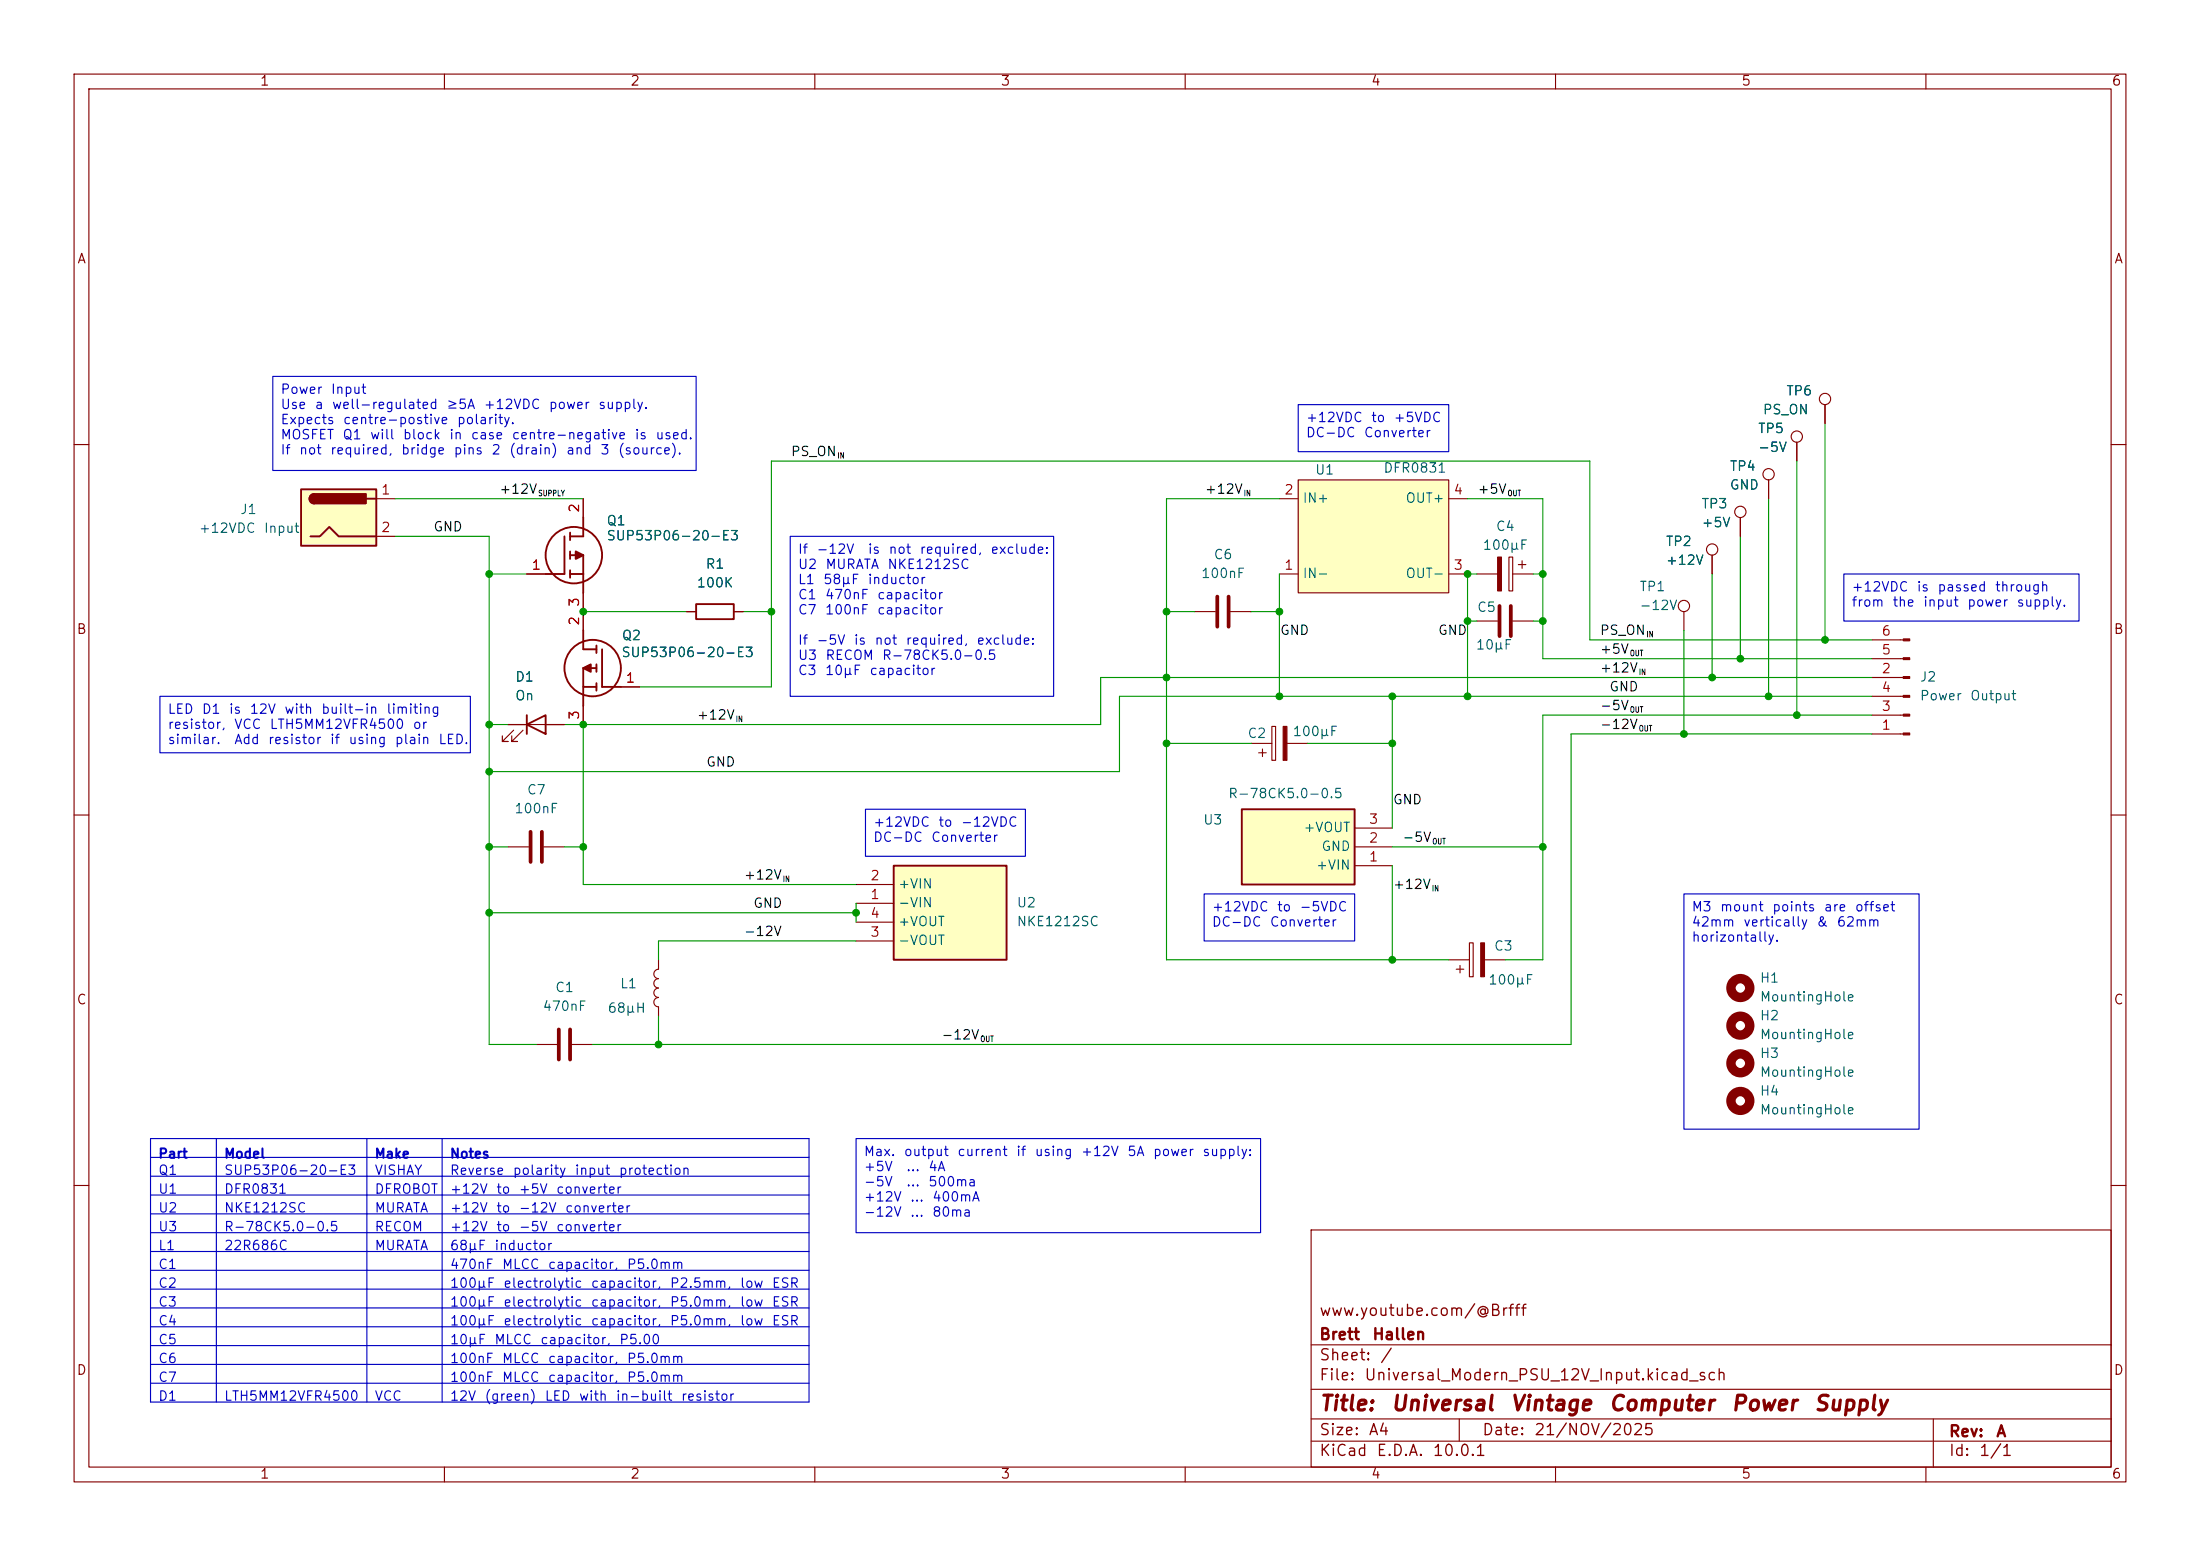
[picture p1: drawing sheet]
<svg xmlns="http://www.w3.org/2000/svg" width="297mm" height="210mm" viewBox="0 0 297 210" stroke-linecap="round" stroke-linejoin="round" font-family="sans-serif">
<g fill="none" stroke="#840000" stroke-width=".15">
<path d="M10 10h277v190h-277zM12 12h273v186h-273zM60 10v2M110 10v2M160 10v2M210 10v2M260 10v2M10 60h2M238.8 64.8v2.5M285 60h2M10 110h2M68.6 114.3h2.8"/>
<path d="M73.4 114.3h2.8M285 110h2M10 160h2M177 166h108v32h-108zM285 160h2M60 198v2M110 198v2M160 198v2M177 194.5h108M177 191.5h108M177 187.5h108M177 181.5h108"/>
<path d="M197 191.5v3M210 198v2M260 198v2M261 191.5v6.5"/>
<circle cx="238.8" cy="64" r=".76"/>
</g>
<path d="M71.6 112.3v4M73.2 112.3v4" fill="none" stroke="#840000" stroke-width=".51"/>
<path d="M40.6 66h10.2v7.7h-10.2z" fill="#ffffc2"/>
<g fill="none" stroke="#840000" stroke-width=".25">
<path d="M40.6 66h10.2v7.7h-10.2zM41.9 72.4h1.3l1.2-1.3 1.3 1.3h5.1M42.4 66.7a.64 .64 0 0 0-.6 .6 .64 .64 0 0 0 .6 .6M49.5 67.3h1.3M71.1 97.8l2.6-1.3v2.6zM71.1 96.5v2.6M78.7 92.7h1.8M78.7 85.1v2.5h1.8M80.5 87.1v1M80.5 89.7v1M80.5 92.2v1M80.5 90.2h-1.8v5.1"/>
<path d="M81.3 87.6v5.1h2.5"/>
<circle cx="80" cy="90.2" r="3.8"/>
</g>
<g fill="#840000" stroke="#840000" stroke-width=".25">
<path d="M42 66.9l.4-.2v1.2a.63 .63 0 0 1-.6-.3 .63 .63 0 0 1 .2-.7z"/>
<path d="M42.4 66.7h7v1.2h-7z"/>
<path d="M78.7 90.2l1.1-.5v1z"/>
</g>
<g fill="none" stroke="#840000" stroke-width=".15">
<path d="M242.6 59.7v2.5M50.8 67.3h2.5M50.8 72.4h2.5M68.6 97.8h7.6M69.3 98.6l-1.5 1.5h.8h-.8v-.8M70.6 98.6l-1.5 1.5h.7h-.7v-.8M78.7 82.6v2.5M78.7 95.3v2.5M83.8 92.7h2.6M171.7 98h.5v4.6h-.5zM168.9 100.3h2.8M169.9 101.6h1"/>
<path d="M170.4 101.1v1M173.7 100.3h2.8M72.4 141h2.8M77.2 141h2.8"/>
<circle cx="242.6" cy="58.9" r=".76"/>
</g>
<path d="M75.4 138.9v4.1M77 138.9v4.1" fill="none" stroke="#840000" stroke-width=".51"/>
<path d="M173.2 98h.5v4.6h-.5z" fill="#840000" stroke="#840000" stroke-width=".15"/>
<path d="M175.3 64.8h20.3v15.2h-20.3z" fill="#ffffc2"/>
<g fill="none" stroke="#840000" stroke-width=".15">
<path d="M71.1 77.5h2.6M78.7 67.3v2.6M172.7 77.5h2.6M172.7 67.3h2.6M175.3 64.8h20.3v15.2h-20.3zM195.6 77.5h2.5M195.6 67.3h2.5M78.7 80v2.6M92.7 82.6h1.3M99.1 82.6h1.2M161.3 82.6h2.8M166.1 82.6h2.8"/>
<path d="M195.6 129.5h2.8M196.6 130.8h1M197.1 130.3v1M198.4 127.3h.5v4.5h-.5zM200.4 129.5h2.8"/>
</g>
<path d="M164.3 80.5v4.1M165.9 80.5v4.1" fill="none" stroke="#840000" stroke-width=".51"/>
<g fill="none" stroke="#840000" stroke-width=".25">
<path d="M76.2 72.4v5.1h-2.5M77 77.5h1.7M77 71.9v1M77 74.4v1M77 77v1M77 74.9h1.7v5.1M78.7 69.9v2.5h-1.7M94 81.5h5.1v2.1h-5.1z"/>
<circle cx="77.5" cy="74.9" r="3.8"/>
</g>
<path d="M77.7 74.4l1 .5-1 .5z" fill="#840000" stroke="#840000" stroke-width=".25"/>
<path d="M199.9 127.3h.5v4.5h-.5z" fill="#840000" stroke="#840000" stroke-width=".15"/>
<path d="M120.6 116.8h15.3v12.7h-15.3z" fill="#ffffc2"/>
<path d="M120.6 116.8h15.3v12.7h-15.3z" fill="none" stroke="#840000" stroke-width=".25"/>
<path d="M115.6 119.4h5M115.6 121.9h5M115.6 127h5M115.6 124.5h5" fill="none" stroke="#840000" stroke-width=".15"/>
<path d="M167.6 109.2h15.3v10.2h-15.3z" fill="#ffffc2"/>
<path d="M167.6 109.2h15.3v10.2h-15.3z" fill="none" stroke="#840000" stroke-width=".25"/>
<g fill="none" stroke="#840000" stroke-width=".15">
<path d="M242.6 59.7v2.5M246.4 54.6v2.6M71.1 77.5h2.6M78.7 67.3v2.6M199.4 77.5h2.8M203.7 75.2h.5v4.6h-.5zM204.2 77.5h2.8M205 76.2h1M205.5 75.7v1M231.1 74.9v2.6M234.9 69.9v2.5M238.8 64.8v2.5"/>
<path d="M68.6 97.8h2.5M73.7 97.8h2.5M78.7 80v5.1M78.7 95.3v2.5M83.8 92.7h2.6M92.7 82.6h1.3M99.1 82.6h1.2M199.4 83.8h2.8M204.2 83.8h2.8M227.3 82.6v2.5M252.7 99.1h4.2M252.7 96.5h4.2"/>
<path d="M252.7 94h4.2M252.7 91.4h4.2M252.7 88.9h4.2M252.7 86.4h4.2M182.9 116.8h5.1M182.9 114.3h5.1M182.9 111.8h5.1M88.9 132.1a.64 .64 0 0 0-.6 .6 .64 .64 0 0 0 .6 .7 .64 .64 0 0 0-.6 .6 .64 .64 0 0 0 .6 .6 .63 .63 0 0 0-.6 .7 .63 .63 0 0 0 .6 .6v1.3M88.9 129.5v1.3a.63 .63 0 0 0-.6 .6 .63 .63 0 0 0 .6 .7"/>
<circle cx="246.4" cy="53.8" r=".76"/>
<circle cx="231.1" cy="74.2" r=".76"/>
<circle cx="234.9" cy="69.1" r=".76"/>
<circle cx="227.3" cy="81.8" r=".76"/>
</g>
<path d="M202.4 81.8v4.1M204 81.8v4.1" fill="none" stroke="#840000" stroke-width=".51"/>
<g fill="#840000" stroke="#840000" stroke-width=".15">
<path d="M202.2 75.2h.5v4.6h-.5z"/>
<path d="M256.9 98.9h.9v.3h-.9z"/>
<path d="M256.9 96.4h.9v.2h-.9z"/>
<path d="M256.9 93.9h.9v.2h-.9z"/>
<path d="M256.9 91.3h.9v.3h-.9z"/>
<path d="M256.9 88.8h.9v.2h-.9z"/>
<path d="M256.9 86.2h.9v.3h-.9z"/>
</g>
<g fill="none" stroke="#840000" stroke-width="1.3">
<circle cx="234.9" cy="133.3" r="1.27"/>
<circle cx="234.9" cy="138.4" r="1.27"/>
<circle cx="234.9" cy="148.6" r="1.27"/>
<circle cx="234.9" cy="143.5" r="1.27"/>
</g>
<g fill="none" stroke="#0000c2" stroke-width=".15">
<path d="M36.8 50.8h57.2v12.7h-57.2zM175.3 54.6h20.3v6.4h-20.3zM106.7 72.4h35.5v21.6h-35.5zM248.9 77.5h31.8v6.3h-31.8zM21.6 94h41.9v7.6h-41.9zM116.8 109.2h21.6v6.4h-21.6zM162.6 120.7h20.3v6.3h-20.3zM227.3 120.7h31.8v31.7h-31.8zM20.3 156.2h88.9M20.3 158.8h88.9M20.3 153.7h88.9v35.5h-88.9zM29.2 153.7v35.5"/>
<path d="M49.5 153.7v35.5M59.7 153.7v35.5M115.6 153.7h54.6v12.7h-54.6zM20.3 161.3h88.9M20.3 163.8h88.9M20.3 166.4h88.9M20.3 168.9h88.9M20.3 171.5h88.9M20.3 174h88.9M20.3 176.5h88.9M20.3 179.1h88.9M20.3 181.6h88.9"/>
<path d="M20.3 184.2h88.9M20.3 186.7h88.9"/>
</g>
<g fill="none" stroke="#009600" stroke-width=".15">
<path d="M246.4 57.2v29.2M53.3 67.3h25.4M53.3 72.4h12.7v68.6h6.4M66 77.5h5.1M172.7 77.5v16.5M172.7 67.3h-15.2v62.2h38.1M198.1 67.3h10.2v21.6h44.4M199.4 77.5h-1.3v16.5M207 77.5h1.3M231.1 77.5v13.9M234.9 72.4v16.5M238.8 67.3v26.7"/>
<path d="M242.6 62.2v34.3M66 97.8h2.6M78.7 82.6h14M78.7 97.8v21.6h36.9M100.3 82.6h3.8M157.5 82.6h3.8M168.9 82.6h3.8M188 94v17.8M198.1 83.8h1.3M207 83.8h1.3M227.3 85.1v14M252.7 86.4h-38.1v-24.2h-110.5v30.5h-17.7"/>
<path d="M252.7 94h-101.6v10.1h-85.1M252.7 91.4h-104.1v6.4h-72.4M252.7 96.5h-44.4v33h-5.1M252.7 99.1h-40.6v41.9h-132.1M66 114.3h2.6M76.2 114.3h2.5M157.5 100.3h11.4M176.5 100.3h11.5M188 114.3h20.3M188 116.8v12.7M66 123.2h49.6M88.9 137.2v3.8"/>
<path d="M115.6 127h-26.7v2.5M115.6 121.9v2.6"/>
</g>
<g fill="#009600" stroke="#009600" stroke-width=".14">
<circle cx="66" cy="104.1" r=".46"/>
<circle cx="66" cy="114.3" r=".46"/>
<circle cx="66" cy="97.8" r=".46"/>
<circle cx="66" cy="77.5" r=".46"/>
<circle cx="78.7" cy="82.6" r=".46"/>
<circle cx="231.1" cy="91.4" r=".46"/>
<circle cx="242.6" cy="96.5" r=".46"/>
<circle cx="227.3" cy="99.1" r=".46"/>
<circle cx="198.1" cy="83.8" r=".46"/>
<circle cx="208.3" cy="77.5" r=".46"/>
<circle cx="246.4" cy="86.4" r=".46"/>
<circle cx="234.9" cy="88.9" r=".46"/>
<circle cx="238.8" cy="94" r=".46"/>
<circle cx="208.3" cy="83.8" r=".46"/>
<circle cx="172.7" cy="82.6" r=".46"/>
<circle cx="198.1" cy="94" r=".46"/>
<circle cx="172.7" cy="94" r=".46"/>
<circle cx="198.1" cy="77.5" r=".46"/>
<circle cx="157.5" cy="100.3" r=".46"/>
<circle cx="157.5" cy="82.6" r=".46"/>
<circle cx="157.5" cy="91.4" r=".46"/>
<circle cx="104.1" cy="82.6" r=".46"/>
<circle cx="115.6" cy="123.2" r=".46"/>
<circle cx="88.9" cy="141" r=".46"/>
<circle cx="188" cy="94" r=".46"/>
<circle cx="188" cy="100.3" r=".46"/>
<circle cx="188" cy="129.5" r=".46"/>
<circle cx="208.3" cy="114.3" r=".46"/>
<circle cx="78.7" cy="97.8" r=".46"/>
<circle cx="78.7" cy="114.3" r=".46"/>
<circle cx="66" cy="123.2" r=".46"/>
</g>
<g font-size="2" fill="#840000">
<text x="178" y="190.9">Title:</text>
<text x="187.7" y="190.9">Universal</text>
<text x="203.8" y="190.9">Vintage</text>
<text x="217.1" y="190.9">Computer</text>
<text x="233.6" y="190.9">Power</text>
<text x="244.8" y="190.9">Supply</text>
</g>
<g font-size="1.5" fill="#840000">
<text x="178" y="178">www.youtube.com/@Brfff</text>
<text x="178" y="184">Sheet:</text>
<text x="178" y="181.2">Brett</text>
<text x="185.2" y="181.2">Hallen</text>
<text x="186.2" y="184">/</text>
<text x="178" y="186.7">File:</text>
<text x="184.1" y="186.7">Universal_Modern_PSU_12V_Input.kicad_sch</text>
<text x="178" y="196.9">KiCad</text>
<text x="178" y="194.1">Size:</text>
<text x="184.7" y="194.1">A4</text>
<text x="185.7" y="196.9">E.D.A.</text>
<text x="193.3" y="196.9">10.0.1</text>
<text x="200" y="194.1">Date:</text>
<text x="207" y="194.1">21/NOV/2025</text>
<text x="263" y="194.3">Rev:</text>
<text x="263" y="196.9">Id:</text>
<text x="267.1" y="196.9">1/1</text>
<text x="269.4" y="194.3">A</text>
</g>
<g font-size="1.3" fill="#840000">
<text x="35" y="11.9">1</text>
<text x="85" y="11.9">2</text>
<text x="135" y="11.9">3</text>
<text x="185" y="11.9">4</text>
<text x="235" y="11.9">5</text>
<text x="285" y="11.9">6</text>
<text x="10.3" y="35.9">A</text>
<text x="285.3" y="35.9">A</text>
<text x="10.3" y="85.9">B</text>
<text x="285.3" y="85.9">B</text>
<text x="10.3" y="135.9">C</text>
<text x="285.3" y="135.9">C</text>
<text x="10.3" y="185.9">D</text>
<text x="285.3" y="185.9">D</text>
<text x="35" y="199.9">1</text>
<text x="85" y="199.9">2</text>
<text x="135" y="199.9">3</text>
<text x="185" y="199.9">4</text>
<text x="235" y="199.9">5</text>
<text x="285" y="199.9">6</text>
</g>
<g font-size="1.3" fill="#0000c2">
<text x="37.8" y="53.5">Power</text>
<text x="44.6" y="53.5">Input</text>
<text x="37.8" y="55.5">Use</text>
<text x="37.8" y="57.6">Expects</text>
<text x="37.8" y="59.6">MOSFET</text>
<text x="42.4" y="55.5">a</text>
<text x="44.7" y="55.5">well-regulated</text>
<text x="46.1" y="59.6">Q1</text>
<text x="46.2" y="57.6">centre-postive</text>
<text x="49.9" y="59.6">will</text>
<text x="54.3" y="59.6">block</text>
<text x="60.2" y="55.5">≥5A</text>
<text x="60.5" y="59.6">in</text>
<text x="61.6" y="57.6">polarity.</text>
<text x="63.5" y="59.6">case</text>
<text x="65.2" y="55.5">+12VDC</text>
<text x="69" y="59.6">centre-negative</text>
<text x="74" y="55.5">power</text>
<text x="80.7" y="55.5">supply.</text>
<text x="85.6" y="59.6">is</text>
<text x="88.4" y="59.6">used.</text>
<text x="176.2" y="57.3">+12VDC</text>
<text x="176.2" y="59.3">DC-DC</text>
<text x="184" y="59.3">Converter</text>
<text x="185" y="57.3">to</text>
<text x="188" y="57.3">+5VDC</text>
<text x="37.8" y="61.7">If</text>
<text x="40.3" y="61.7">not</text>
<text x="44.5" y="61.7">required,</text>
<text x="54.1" y="61.7">bridge</text>
<text x="61.2" y="61.7">pins</text>
<text x="66.3" y="61.7">2</text>
<text x="68.6" y="61.7">(drain)</text>
<text x="76.3" y="61.7">and</text>
<text x="81" y="61.7">3</text>
<text x="83.3" y="61.7">(source).</text>
<text x="107.6" y="75.1">If</text>
<text x="107.6" y="77.1">U2</text>
<text x="110.1" y="75.1">-12V</text>
<text x="111.3" y="77.1">MURATA</text>
<text x="117.1" y="75.1">is</text>
<text x="119.7" y="77.1">NKE1212SC</text>
<text x="119.9" y="75.1">not</text>
<text x="124.1" y="75.1">required,</text>
<text x="133.6" y="75.1">exclude:</text>
<text x="107.6" y="79.2">L1</text>
<text x="107.6" y="81.2">C1</text>
<text x="107.6" y="83.2">C7</text>
<text x="111" y="79.2">58µF</text>
<text x="111.3" y="81.2">470nF</text>
<text x="111.3" y="83.2">100nF</text>
<text x="117" y="79.2">inductor</text>
<text x="118.3" y="81.2">capacitor</text>
<text x="118.3" y="83.2">capacitor</text>
<text x="249.9" y="80.1">+12VDC</text>
<text x="249.9" y="82.2">from</text>
<text x="255.4" y="82.2">the</text>
<text x="258.7" y="80.1">is</text>
<text x="259.5" y="82.2">input</text>
<text x="261.5" y="80.1">passed</text>
<text x="265.5" y="82.2">power</text>
<text x="269.2" y="80.1">through</text>
<text x="272.2" y="82.2">supply.</text>
<text x="107.6" y="87.3">If</text>
<text x="107.6" y="89.4">U3</text>
<text x="110.1" y="87.3">-5V</text>
<text x="111.3" y="89.4">RECOM</text>
<text x="115.2" y="87.3">is</text>
<text x="118" y="87.3">not</text>
<text x="119" y="89.4">R-78CK5.0-0.5</text>
<text x="122.2" y="87.3">required,</text>
<text x="131.8" y="87.3">exclude:</text>
<text x="107.6" y="91.4">C3</text>
<text x="111.3" y="91.4">10µF</text>
<text x="117.3" y="91.4">capacitor</text>
<text x="22.5" y="96.7">LED</text>
<text x="22.5" y="98.7">resistor,</text>
<text x="22.5" y="100.7">similar.</text>
<text x="27.2" y="96.7">D1</text>
<text x="30.8" y="96.7">is</text>
<text x="31.5" y="98.7">VCC</text>
<text x="31.5" y="100.7">Add</text>
<text x="33.6" y="96.7">12V</text>
<text x="36.1" y="100.7">resistor</text>
<text x="36.3" y="98.7">LTH5MM12VFR4500</text>
<text x="38.3" y="96.7">with</text>
<text x="43.3" y="96.7">built-in</text>
<text x="44.5" y="100.7">if</text>
<text x="47" y="100.7">using</text>
<text x="52.1" y="96.7">limiting</text>
<text x="53.2" y="100.7">plain</text>
<text x="55.6" y="98.7">or</text>
<text x="59.1" y="100.7">LED.</text>
<text x="117.8" y="111.9">+12VDC</text>
<text x="117.8" y="113.9">DC-DC</text>
<text x="125.6" y="113.9">Converter</text>
<text x="126.6" y="111.9">to</text>
<text x="129.6" y="111.9">-12VDC</text>
<text x="163.5" y="123.3">+12VDC</text>
<text x="163.5" y="125.4">DC-DC</text>
<text x="171.3" y="125.4">Converter</text>
<text x="172.3" y="123.3">to</text>
<text x="175.3" y="123.3">-5VDC</text>
<text x="228.3" y="123.3">M3</text>
<text x="228.3" y="125.4">42mm</text>
<text x="232.1" y="123.3">mount</text>
<text x="235.3" y="125.4">vertically</text>
<text x="239.2" y="123.3">points</text>
<text x="245.1" y="125.4">&amp;</text>
<text x="246.1" y="123.3">are</text>
<text x="247.9" y="125.4">62mm</text>
<text x="250.3" y="123.3">offset</text>
<text x="228.3" y="127.4">horizontally.</text>
<text x="21.3" y="156.7">Part</text>
<text x="21.3" y="158.9">Q1</text>
<text x="21.3" y="161.4">U1</text>
<text x="30.2" y="156.7">Model</text>
<text x="30.2" y="158.9">SUP53P06-20-E3</text>
<text x="30.2" y="161.4">DFR0831</text>
<text x="50.5" y="156.7">Make</text>
<text x="50.5" y="158.9">VISHAY</text>
<text x="50.5" y="161.4">DFROBOT</text>
<text x="60.6" y="156.7">Notes</text>
<text x="60.6" y="158.9">Reverse</text>
<text x="60.6" y="161.4">+12V</text>
<text x="66.9" y="161.4">to</text>
<text x="69.1" y="158.9">polarity</text>
<text x="69.9" y="161.4">+5V</text>
<text x="75" y="161.4">converter</text>
<text x="77.5" y="158.9">input</text>
<text x="83.4" y="158.9">protection</text>
<text x="116.5" y="156.3">Max.</text>
<text x="116.5" y="158.4">+5V</text>
<text x="116.5" y="160.4">-5V</text>
<text x="121.9" y="156.3">output</text>
<text x="122.2" y="158.4">...</text>
<text x="122.2" y="160.4">...</text>
<text x="125.2" y="158.4">4A</text>
<text x="125.2" y="160.4">500ma</text>
<text x="129.1" y="156.3">current</text>
<text x="137.1" y="156.3">if</text>
<text x="139.6" y="156.3">using</text>
<text x="145.8" y="156.3">+12V</text>
<text x="152.1" y="156.3">5A</text>
<text x="155.6" y="156.3">power</text>
<text x="162.2" y="156.3">supply:</text>
<text x="21.3" y="164">U2</text>
<text x="21.3" y="166.5">U3</text>
<text x="30.2" y="164">NKE1212SC</text>
<text x="30.2" y="166.5">R-78CK5.0-0.5</text>
<text x="50.5" y="164">MURATA</text>
<text x="50.5" y="166.5">RECOM</text>
<text x="60.6" y="164">+12V</text>
<text x="60.6" y="166.5">+12V</text>
<text x="66.9" y="164">to</text>
<text x="66.9" y="166.5">to</text>
<text x="69.9" y="164">-12V</text>
<text x="69.9" y="166.5">-5V</text>
<text x="75" y="166.5">converter</text>
<text x="76.2" y="164">converter</text>
<text x="116.5" y="162.5">+12V</text>
<text x="116.5" y="164.5">-12V</text>
<text x="122.8" y="162.5">...</text>
<text x="122.8" y="164.5">...</text>
<text x="125.8" y="162.5">400mA</text>
<text x="125.8" y="164.5">80ma</text>
<text x="21.3" y="169">L1</text>
<text x="21.3" y="171.6">C1</text>
<text x="30.2" y="169">22R686C</text>
<text x="50.5" y="169">MURATA</text>
<text x="60.6" y="169">68µF</text>
<text x="60.6" y="171.6">470nF</text>
<text x="66.7" y="169">inductor</text>
<text x="67.7" y="171.6">MLCC</text>
<text x="73.9" y="171.6">capacitor,</text>
<text x="84.5" y="171.6">P5.0mm</text>
<text x="21.3" y="174.1">C2</text>
<text x="21.3" y="176.7">C3</text>
<text x="21.3" y="179.2">C4</text>
<text x="60.6" y="174.1">100µF</text>
<text x="60.6" y="176.7">100µF</text>
<text x="60.6" y="179.2">100µF</text>
<text x="67.9" y="174.1">electrolytic</text>
<text x="67.9" y="176.7">electrolytic</text>
<text x="67.9" y="179.2">electrolytic</text>
<text x="79.7" y="174.1">capacitor,</text>
<text x="79.7" y="176.7">capacitor,</text>
<text x="79.7" y="179.2">capacitor,</text>
<text x="90.3" y="174.1">P2.5mm,</text>
<text x="90.3" y="176.7">P5.0mm,</text>
<text x="90.3" y="179.2">P5.0mm,</text>
<text x="99.8" y="174.1">low</text>
<text x="99.8" y="176.7">low</text>
<text x="99.8" y="179.2">low</text>
<text x="104.1" y="174.1">ESR</text>
<text x="104.1" y="176.7">ESR</text>
<text x="104.1" y="179.2">ESR</text>
<text x="21.3" y="181.7">C5</text>
<text x="21.3" y="184.3">C6</text>
<text x="60.6" y="181.7">10µF</text>
<text x="60.6" y="184.3">100nF</text>
<text x="66.7" y="181.7">MLCC</text>
<text x="67.7" y="184.3">MLCC</text>
<text x="72.8" y="181.7">capacitor,</text>
<text x="73.9" y="184.3">capacitor,</text>
<text x="83.5" y="181.7">P5.00</text>
<text x="84.5" y="184.3">P5.0mm</text>
<text x="21.3" y="186.8">C7</text>
<text x="21.3" y="189.4">D1</text>
<text x="30.2" y="189.4">LTH5MM12VFR4500</text>
<text x="50.5" y="189.4">VCC</text>
<text x="60.6" y="186.8">100nF</text>
<text x="60.6" y="189.4">12V</text>
<text x="65.3" y="189.4">(green)</text>
<text x="67.7" y="186.8">MLCC</text>
<text x="73.4" y="189.4">LED</text>
<text x="73.9" y="186.8">capacitor,</text>
<text x="78.1" y="189.4">with</text>
<text x="83" y="189.4">in-built</text>
<text x="84.5" y="186.8">P5.0mm</text>
<text x="91.8" y="189.4">resistor</text>
</g>
<g font-size="1.3" fill="#006464">
<text x="241.1" y="53.7">TP6</text>
<text x="237.2" y="58.8">TP5</text>
<text x="237.9" y="56.2">PS_ON</text>
<text x="177.4" y="64.4">U1</text>
<text x="186.7" y="64.1">DFR0831</text>
<text x="233.4" y="63.9">TP4</text>
<text x="237.2" y="61.3">-5V</text>
<text x="32.3" y="69.7">J1</text>
<text x="81.8" y="71.2">Q1</text>
<text x="175.8" y="68.2">IN+</text>
<text x="189.7" y="68.2">OUT+</text>
<text x="201.9" y="72">C4</text>
<text x="229.6" y="68.9">TP3</text>
<text x="229.6" y="71.5">+5V</text>
<text x="233.4" y="66.4">GND</text>
<text x="26.7" y="72.2">+12VDC</text>
<text x="35.5" y="72.2">Input</text>
<text x="81.8" y="73.3">SUP53P06-20-E3</text>
<text x="95.2" y="77.1">R1</text>
<text x="163.8" y="75.8">C6</text>
<text x="200.1" y="74.5">100µF</text>
<text x="224.8" y="74">TP2</text>
<text x="224.8" y="76.6">+12V</text>
<text x="94" y="79.6">100K</text>
<text x="162.1" y="78.3">100nF</text>
<text x="175.8" y="78.3">IN-</text>
<text x="189.7" y="78.3">OUT-</text>
<text x="199.3" y="82.9">C5</text>
<text x="221.2" y="80.1">TP1</text>
<text x="221.2" y="82.7">-12V</text>
<text x="83.8" y="89">SUP53P06-20-E3</text>
<text x="83.9" y="86.7">Q2</text>
<text x="199.2" y="88">10µF</text>
<text x="69.5" y="92.3">D1</text>
<text x="69.5" y="94.8">On</text>
<text x="259.1" y="92.3">J2</text>
<text x="259.1" y="94.8">Power</text>
<text x="265.9" y="94.8">Output</text>
<text x="168.3" y="99.9">C2</text>
<text x="174.4" y="99.7">100µF</text>
<text x="71" y="107.5">C7</text>
<text x="69.4" y="110.1">100nF</text>
<text x="162.3" y="111.6">U3</text>
<text x="165.7" y="108.1">R-78CK5.0-0.5</text>
<text x="175.9" y="112.6">+VOUT</text>
<text x="177.6" y="117.7">+VIN</text>
<text x="178.3" y="115.2">GND</text>
<text x="121.2" y="122.8">-VIN</text>
<text x="121.2" y="120.2">+VIN</text>
<text x="121.2" y="125.3">+VOUT</text>
<text x="137.2" y="122.8">U2</text>
<text x="137.2" y="125.3">NKE1212SC</text>
<text x="121.2" y="127.9">-VOUT</text>
<text x="201.6" y="128.6">C3</text>
<text x="73.2" y="136.8">470nF</text>
<text x="74.9" y="134.2">C1</text>
<text x="81.9" y="137">68µH</text>
<text x="83.6" y="133.7">L1</text>
<text x="200.8" y="133.2">100µF</text>
<text x="237.5" y="132.9">H1</text>
<text x="237.5" y="135.5">MountingHole</text>
<text x="237.5" y="143.1">H3</text>
<text x="237.5" y="138">H2</text>
<text x="237.5" y="140.6">MountingHole</text>
<text x="237.5" y="148.2">H4</text>
<text x="237.5" y="145.6">MountingHole</text>
<text x="237.5" y="150.7">MountingHole</text>
</g>
<g font-size="1.3" fill="#0f0f0f">
<text x="106.7" y="61.9">PS_ON</text>
<text x="67.3" y="67">+12V</text>
<text x="162.6" y="67">+12V</text>
<text x="199.4" y="67">+5V</text>
<text x="58.4" y="72">GND</text>
<text x="172.7" y="86">GND</text>
<text x="194" y="86">GND</text>
<text x="215.9" y="86">PS_ON</text>
<text x="215.9" y="88.6">+5V</text>
<text x="215.9" y="91.1">+12V</text>
<text x="217.2" y="93.6">GND</text>
<text x="94" y="97.4">+12V</text>
<text x="215.9" y="96.2">-5V</text>
<text x="215.9" y="98.7">-12V</text>
<text x="95.2" y="103.8">GND</text>
<text x="188" y="108.9">GND</text>
<text x="189.2" y="114">-5V</text>
<text x="100.3" y="119">+12V</text>
<text x="101.6" y="122.8">GND</text>
<text x="188" y="120.3">+12V</text>
<text x="100.3" y="126.7">-12V</text>
<text x="127" y="140.6">-12V</text>
</g>
<g font-size="1.3" fill="#a90000">
<text x="51.4" y="67.1">1</text>
<text x="78.5" y="69.3" transform="rotate(-90 78.5 69.3)">2</text>
<text x="173.3" y="67.1">2</text>
<text x="196.1" y="67.1">4</text>
<text x="51.4" y="72.1">2</text>
<text x="71.7" y="77.2">1</text>
<text x="173.3" y="77.2">1</text>
<text x="196.1" y="77.2">3</text>
<text x="78.5" y="82" transform="rotate(-90 78.5 82)">3</text>
<text x="78.5" y="84.5" transform="rotate(-90 78.5 84.5)">2</text>
<text x="253.9" y="88.6">5</text>
<text x="253.9" y="86.1">6</text>
<text x="84.4" y="92.5">1</text>
<text x="253.9" y="91.2">2</text>
<text x="253.9" y="93.7">4</text>
<text x="78.5" y="97.2" transform="rotate(-90 78.5 97.2)">3</text>
<text x="253.9" y="98.8">1</text>
<text x="253.9" y="96.3">3</text>
<text x="184.7" y="111.5">3</text>
<text x="117.4" y="119.1">2</text>
<text x="184.7" y="116.6">1</text>
<text x="184.7" y="114">2</text>
<text x="117.4" y="121.7">1</text>
<text x="117.4" y="124.2">4</text>
<text x="117.4" y="126.7">3</text>
</g>
<g font-size=".8" fill="#0f0f0f">
<text x="113" y="62.1">IN</text>
<text x="72.6" y="67.2">SUPPLY</text>
<text x="167.8" y="67.2">IN</text>
<text x="203.5" y="67.2">OUT</text>
<text x="220" y="88.7">OUT</text>
<text x="222.2" y="86.2">IN</text>
<text x="221.2" y="91.3">IN</text>
<text x="99.3" y="97.6">IN</text>
<text x="220" y="96.4">OUT</text>
<text x="221.2" y="98.9">OUT</text>
<text x="105.6" y="119.2">IN</text>
<text x="193.3" y="114.1">OUT</text>
<text x="193.2" y="120.5">IN</text>
<text x="132.3" y="140.8">OUT</text>
</g>
</svg>
